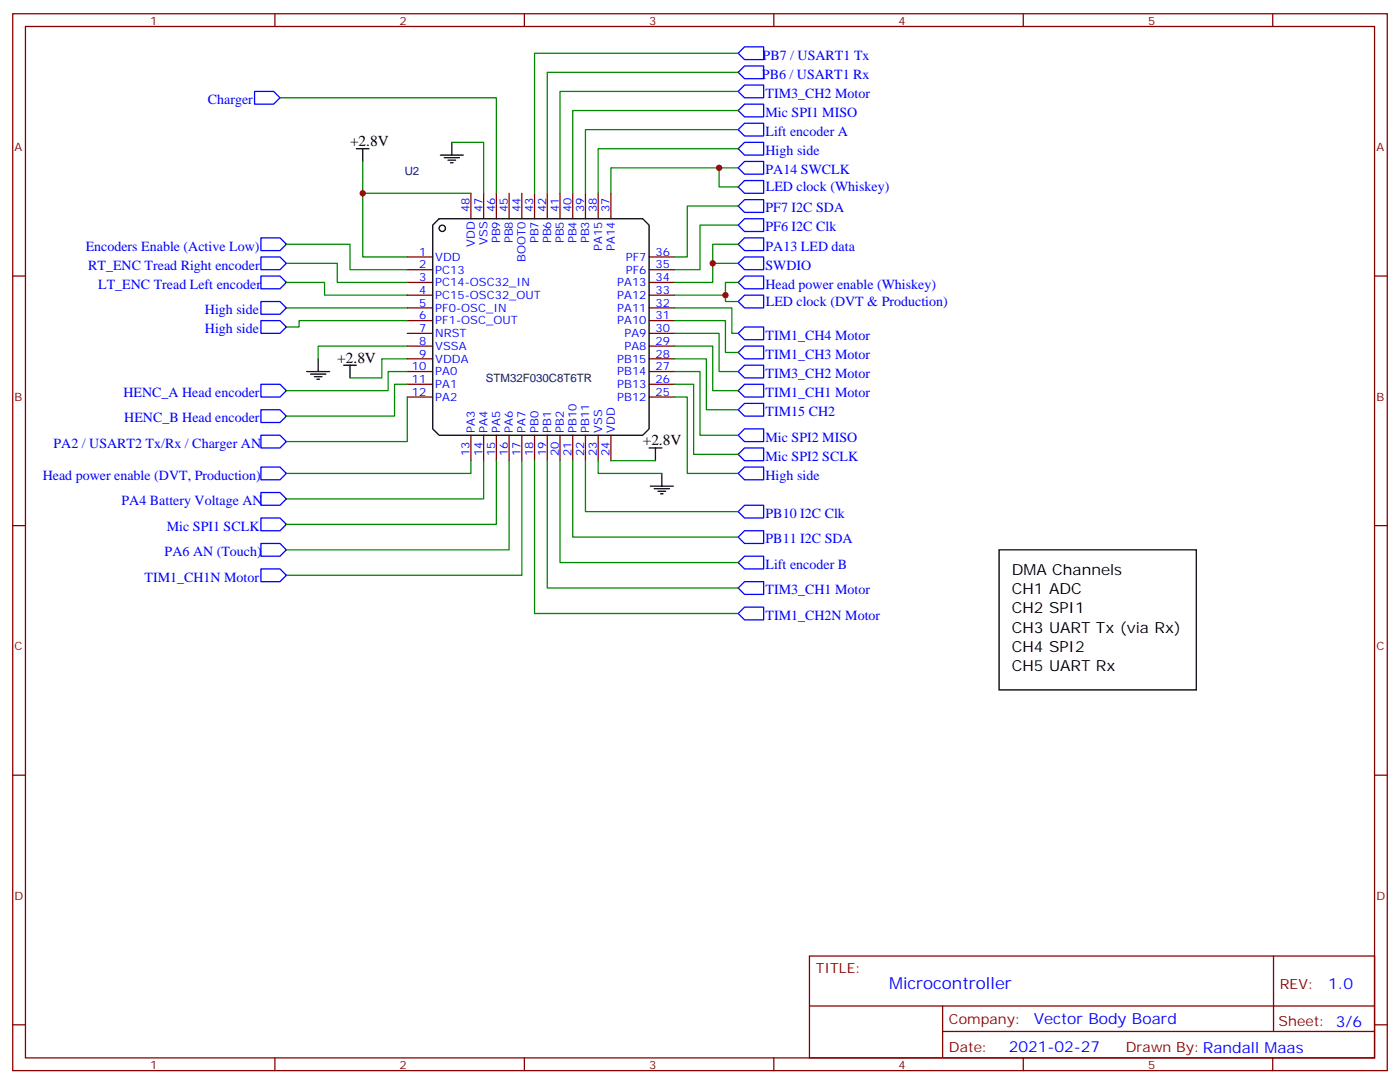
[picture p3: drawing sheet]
<svg xmlns="http://www.w3.org/2000/svg" width="388mm" height="300mm" viewBox="0 0 388 300" stroke-linecap="round" stroke-linejoin="round" font-family="sans-serif">
<g fill="none" stroke="#870000" stroke-width=".35">
<path d="M3.5 3.8h381v292.8h-381zM7.1 7.3h373.9v285.8h-373.9zM76.2 3.8v3.5M145.3 3.8v3.5M214.5 3.8v3.5M283.6 3.8v3.5M352.8 3.8v3.5M130.5 53.6v7M134.1 53.6v7M137.6 53.6v7M141.1 53.6v7M144.6 53.6v7"/>
<path d="M148.2 53.6v7M151.7 53.6v7M155.2 53.6v7M158.7 53.6v7M162.3 53.6v7M165.8 53.6v7M169.3 53.6v7M3.5 76.5h3.6M112.9 78.2h7M112.9 74.7h7M112.9 71.2h7M179.9 78.2h7.1"/>
<path d="M179.9 74.7h7.1M179.9 71.2h7.1M381 76.5h3.5M112.9 99.4h7M112.9 95.9h7M112.9 92.4h7M112.9 88.8h7M112.9 85.3h7M112.9 81.8h7M179.9 99.4h7.1M179.9 95.9h7.1M179.9 92.4h7.1"/>
<path d="M179.9 88.8h7.1M179.9 85.3h7.1M179.9 81.8h7.1M112.9 110h7M112.9 106.5h7M112.9 102.9h7M179.9 110h7.1M179.9 106.5h7.1M179.9 102.9h7.1M130.5 120.6v7M134.1 120.6v7M137.6 120.6v7"/>
<path d="M141.1 120.6v7M144.6 120.6v7M148.2 120.6v7M151.7 120.6v7M155.2 120.6v7M158.7 120.6v7M162.3 120.6v7M165.8 120.6v7M169.3 120.6v7M3.5 145.6h3.6M381 145.6h3.5M3.5 214.8h3.6"/>
<path d="M381 214.8h3.5M224.4 264.9h156.6v28.2h-156.6zM224.4 278.7h156.5M261.3 278.7v14.1M353 264.9v20.9M3.5 283.9h3.6M76.2 293.1v3.5M145.3 293.1v3.5M214.5 293.1v3.5M261.3 285.8h119.6M283.6 293.1v3.5M352.8 293.1v3.5"/>
<path d="M381 283.9h3.5"/>
</g>
<g fill="none" stroke="#000" stroke-width=".35">
<path d="M125.2 39.4v3.6M98.8 41.2h3.5M100.5 41.2v3.5M122.1 43h6.3M123.1 43.7h4.3M124.2 44.4h2.1M124.9 45.1h.7M121.7 60.6h56.5l1.7 1.8v56.4l-1.7 1.8h-56.5l-1.8-1.8v-56.4zM88.2 99.4v3.5M85 102.9h6.4M86.1 103.6h4.2M87.1 104.4h2.2"/>
<path d="M87.8 105.1h.7M95.2 101.2h3.6M97 101.2v3.5M179.9 124.1h3.5M180.3 134.7h6.3M181.3 135.4h4.3M181.7 124.1v3.5M182.4 136.1h2.1M183.1 136.8h.7M183.4 131.2v3.5M276.9 152.3h54.7v38.8h-54.7z"/>
<circle cx="122.6" cy="63.3" r=".88"/>
</g>
<g fill="none" stroke="#008700" stroke-width=".35">
<path d="M204.6 14.7h-56.4v38.9M77.6 27.1h60v26.5M125.2 39.4h8.9v14.2M204.6 20h-52.9v33.6M204.6 35.9h-42.3v17.7M204.6 30.6h-45.9v23M204.6 25.3h-49.4v28.3M100.5 44.7v26.5h12.4M100.5 53.6h30M199.3 46.5v5.3h5.3M204.6 57.1h-14.1v14.1h-3.5M204.6 46.5h-35.3v7.1"/>
<path d="M204.6 41.2h-38.8v12.4M79.4 67.7h17.6v7h15.9M79.4 73h14.1v5.2h19.4M79.4 78.2h10.6v3.6h22.9M197.6 73h7M204.6 62.4h-10.6v12.3h-7M204.6 67.7h-7v10.5h-10.6M204.6 78.2h-3.5v3.6h-14.1M79.4 85.3h33.5M112.9 95.9h-24.7v3.5M112.9 99.4h-7.1v5.3h-8.8M112.9 88.8h-30v1.8h-3.5"/>
<path d="M187 85.3h15.8v7.1h1.8M187 88.8h14.1v8.8h3.5M187 92.4h12.3v10.5h5.3M187 99.4h8.8v14.1h8.8M187 95.9h10.6v12.3h7M201.1 81.8v1.7h3.5M112.9 102.9h-5.3v5.3h-28.2M112.9 106.5h-3.5v8.8h-30M112.9 110v12.3h-33.5M187 106.5h5.3v19.4h12.3M187 102.9h7v17.7h10.6M187 110h3.5v21.2h14.1"/>
<path d="M130.5 127.6v3.6h-51.1M134.1 127.6v10.6h-54.7M137.6 127.6v17.7h-58.2M141.1 127.6v24.7h-61.7M144.6 127.6v31.8h-65.2M148.2 127.6v42.4h56.4M151.7 127.6v35.3h52.9M155.2 127.6v28.3h49.4M158.7 127.6v21.2h45.9M162.3 127.6v14.1h42.3M165.8 127.6v3.6h17.6M169.3 127.6h12.4"/>
</g>
<g fill="none" stroke="#00f" stroke-width=".35">
<path d="M206.4 13h5.3v3.5h-5.3l-1.8-1.8zM70.6 25.3h5.2l1.8 1.8-1.8 1.8h-5.2zM204.6 20l1.8-1.7h5.3v3.5h-5.3zM204.6 35.9l1.8-1.8h5.3v3.6h-5.3zM206.4 28.9h5.3v3.5h-5.3l-1.8-1.8zM206.4 23.6h5.3v3.5h-5.3l-1.8-1.8zM206.4 39.4h5.3v3.6h-5.3l-1.8-1.8zM206.4 55.3h5.3v3.5h-5.3l-1.8-1.7zM206.4 44.7h5.3v3.6h-5.3l-1.8-1.8zM206.4 50h5.3v3.6h-5.3l-1.8-1.8zM72.3 76.5h5.3l1.8 1.7-1.8 1.8h-5.3zM72.3 65.9h5.3l1.8 1.8-1.8 1.7h-5.3z"/>
<path d="M72.3 71.2h5.3l1.8 1.8-1.8 1.7h-5.3zM206.4 60.6h5.3v3.5h-5.3l-1.8-1.7zM206.4 65.9h5.3v3.5h-5.3l-1.8-1.7zM206.4 71.2h5.3v3.5h-5.3l-1.8-1.7zM206.4 76.5h5.3v3.5h-5.3l-1.8-1.8zM72.3 83.5h5.3l1.8 1.8-1.8 1.8h-5.3zM72.3 88.8h5.3l1.8 1.8-1.8 1.8h-5.3zM206.4 95.9h5.3v3.5h-5.3l-1.8-1.8zM206.4 90.6h5.3v3.5h-5.3l-1.8-1.7zM206.4 81.8h5.3v3.5h-5.3l-1.8-1.8zM72.3 113.5h5.3l1.8 1.8-1.8 1.8h-5.3zM72.3 106.5h5.3l1.8 1.7-1.8 1.8h-5.3z"/>
<path d="M206.4 118.8h5.3v3.5h-5.3l-1.8-1.7zM206.4 111.8h5.3v3.5h-5.3l-1.8-1.8zM206.4 101.2h5.3v3.5h-5.3l-1.8-1.8zM206.4 106.5h5.3v3.5h-5.3l-1.8-1.8zM72.3 120.6h5.3l1.8 1.7-1.8 1.8h-5.3zM72.3 129.4h5.3l1.8 1.8-1.8 1.7h-5.3zM72.3 136.5h5.3l1.8 1.7-1.8 1.8h-5.3zM206.4 140h5.3v3.5h-5.3l-1.8-1.8zM206.4 124.1h5.3v3.5h-5.3l-1.8-1.7zM206.4 129.4h5.3v3.5h-5.3l-1.8-1.7zM72.3 150.6h5.3l1.8 1.7-1.8 1.8h-5.3zM72.3 143.5h5.3l1.8 1.8-1.8 1.7h-5.3z"/>
<path d="M72.3 157.6h5.3l1.8 1.8-1.8 1.7h-5.3zM206.4 147h5.3v3.6h-5.3l-1.8-1.8zM206.4 154.1h5.3v3.5h-5.3l-1.8-1.7zM206.4 161.1h5.3v3.6h-5.3l-1.8-1.8zM206.4 168.2h5.3v3.5h-5.3l-1.8-1.7z"/>
</g>
<g fill="#c00">
<circle cx="100.5" cy="53.6" r=".88"/>
<circle cx="197.6" cy="73" r=".88"/>
<circle cx="199.3" cy="46.5" r=".88"/>
<circle cx="201.1" cy="81.8" r=".88"/>
</g>
<text font-size="4.6" fill="#00f" x="246.5" y="273.9">Microcontroller</text>
<g font-size="4.2">
<text x="97" y="40.5">+2.8V</text>
<text x="93.5" y="100.5">+2.8V</text>
<text x="178.2" y="123.4">+2.8V</text>
<text x="280.5" y="159.4">DMA Channels</text>
<text x="280.5" y="164.7">CH1 ADC</text>
<text x="280.5" y="170">CH2 SPI1</text>
<text x="280.5" y="175.3">CH3 UART Tx (via Rx)</text>
<text x="280.5" y="180.6">CH4 SPI2</text>
<text x="280.5" y="185.8">CH5 UART Rx</text>
</g>
<g font-size="4.2" fill="#00f">
<text x="368.2" y="274.1">1.0</text>
<text x="286.5" y="283.7">Vector Body Board</text>
<text x="279.6" y="291.5">2021-02-27</text>
</g>
<g font-size="3.9" fill="#00f">
<text x="211.4" y="16.5">PB7 / USART1 Tx</text>
<text x="211.2" y="21.8">PB6 / USART1 Rx</text>
<text x="57.6" y="28.9">Charger</text>
<text x="212.2" y="27.1">TIM3_CH2 Motor</text>
<text x="212.2" y="32.4">Mic SPI1 MISO</text>
<text x="212.2" y="37.7">Lift encoder A</text>
<text x="212.2" y="43">High side</text>
<text x="212.2" y="48.3">PA14 SWCLK</text>
<text x="212.3" y="53">LED clock (Whiskey)</text>
<text x="212.2" y="58.8">PF7 I2C SDA</text>
<text x="212.2" y="64.1">PF6 I2C Clk</text>
<text x="23.7" y="69.4">Encoders Enable (Active Low)</text>
<text x="212.2" y="69.4">PA13 LED data</text>
<text x="24.4" y="74.7">RT_ENC Tread Right encoder</text>
<text x="212.2" y="74.7">SWDIO</text>
<text x="27.2" y="80">LT_ENC Tread Left encoder</text>
<text x="212.2" y="80">Head power enable (Whiskey)</text>
<text x="56.8" y="87.1">High side</text>
<text x="212.3" y="84.8">LED clock (DVT &amp; Production)</text>
<text x="56.8" y="92.4">High side</text>
<text x="212.2" y="94.1">TIM1_CH4 Motor</text>
<text x="212.2" y="99.4">TIM1_CH3 Motor</text>
<text x="212.2" y="104.7">TIM3_CH2 Motor</text>
<text x="34.2" y="110">HENC_A Head encoder</text>
<text x="212.2" y="110">TIM1_CH1 Motor</text>
<text x="34.5" y="117.1">HENC_B Head encoder</text>
<text x="212.2" y="115.3">TIM15 CH2</text>
<text x="14.8" y="124.1">PA2 / USART2 Tx/Rx / Charger AN</text>
<text x="212.2" y="122.3">Mic SPI2 MISO</text>
<text x="212.2" y="127.6">Mic SPI2 SCLK</text>
<text x="11.8" y="132.9">Head power enable (DVT, Production)</text>
<text x="212.2" y="132.9">High side</text>
<text x="33.7" y="140">PA4 Battery Voltage AN</text>
<text x="212.2" y="143.5">PB10 I2C Clk</text>
<text x="46.3" y="147">Mic SPI1 SCLK</text>
<text x="45.6" y="154.1">PA6 AN (Touch)</text>
<text x="212.2" y="150.6">PB11 I2C SDA</text>
<text x="40" y="161.1">TIM1_CH1N Motor</text>
<text x="212.2" y="157.6">Lift encoder B</text>
<text x="212.2" y="164.7">TIM3_CH1 Motor</text>
<text x="212.2" y="171.7">TIM1_CH2N Motor</text>
</g>
<g font-size="3.9" fill="#800">
<text x="226.1" y="269.5">TITLE:</text>
<text x="354.8" y="274.1">REV:</text>
<text x="263" y="283.7">Company:</text>
<text x="354.4" y="284.3">Sheet: 3/6</text>
<text x="263" y="291.3">Date:</text>
<text x="312.1" y="291.4">Drawn By:Randall Maas</text>
</g>
<g font-size="3.2" fill="#800">
<text x="41.6" y="6.8">1</text>
<text x="110.8" y="6.8">2</text>
<text x="179.9" y="6.8">3</text>
<text x="249.1" y="6.8">4</text>
<text x="318.2" y="6.8">5</text>
<text x="4.1" y="41.9">A</text>
<text x="381.5" y="41.9">A</text>
<text x="4.1" y="111.1">B</text>
<text x="381.5" y="111.1">B</text>
<text x="4.1" y="180.2">C</text>
<text x="381.5" y="180.2">C</text>
<text x="4.1" y="249.3">D</text>
<text x="381.5" y="249.3">D</text>
<text x="41.6" y="296.1">1</text>
<text x="110.8" y="296.1">2</text>
<text x="179.9" y="296.1">3</text>
<text x="249.1" y="296.1">4</text>
<text x="318.2" y="296.1">5</text>
</g>
<g font-size="3.2" fill="#000080">
<text x="112.2" y="48.4">U2</text>
<text x="134.7" y="105.8">STM32F030C8T6TR</text>
</g>
<g font-size="3.2" fill="#00f">
<text x="130.2" y="58.8" transform="rotate(-90 130.2 58.8)">48</text>
<text x="133.7" y="58.8" transform="rotate(-90 133.7 58.8)">47</text>
<text x="137.2" y="58.8" transform="rotate(-90 137.2 58.8)">46</text>
<text x="140.8" y="58.8" transform="rotate(-90 140.8 58.8)">45</text>
<text x="144.3" y="58.8" transform="rotate(-90 144.3 58.8)">44</text>
<text x="147.8" y="58.8" transform="rotate(-90 147.8 58.8)">43</text>
<text x="151.3" y="58.8" transform="rotate(-90 151.3 58.8)">42</text>
<text x="154.9" y="58.8" transform="rotate(-90 154.9 58.8)">41</text>
<text x="158.4" y="58.8" transform="rotate(-90 158.4 58.8)">40</text>
<text x="161.9" y="58.8" transform="rotate(-90 161.9 58.8)">39</text>
<text x="165.5" y="58.8" transform="rotate(-90 165.5 58.8)">38</text>
<text x="169" y="58.8" transform="rotate(-90 169 58.8)">37</text>
<text x="116.2" y="70.8">1</text>
<text x="131.6" y="68.4" transform="rotate(-90 131.6 68.4)">VDD</text>
<text x="135.1" y="67.8" transform="rotate(-90 135.1 67.8)">VSS</text>
<text x="138.6" y="67.4" transform="rotate(-90 138.6 67.4)">PB9</text>
<text x="142.2" y="67.4" transform="rotate(-90 142.2 67.4)">PB8</text>
<text x="149.2" y="67.4" transform="rotate(-90 149.2 67.4)">PB7</text>
<text x="152.8" y="67.4" transform="rotate(-90 152.8 67.4)">PB6</text>
<text x="156.3" y="67.4" transform="rotate(-90 156.3 67.4)">PB5</text>
<text x="159.8" y="67.4" transform="rotate(-90 159.8 67.4)">PB4</text>
<text x="163.3" y="67.4" transform="rotate(-90 163.3 67.4)">PB3</text>
<text x="166.9" y="69.4" transform="rotate(-90 166.9 69.4)">PA15</text>
<text x="170.4" y="69.4" transform="rotate(-90 170.4 69.4)">PA14</text>
<text x="181.7" y="70.8">36</text>
<text x="116.2" y="74.4">2</text>
<text x="116.2" y="77.9">3</text>
<text x="120.6" y="72.2">VDD</text>
<text x="120.6" y="75.8">PC13</text>
<text x="145.7" y="72.5" transform="rotate(-90 145.7 72.5)">BOOT0</text>
<text x="173.5" y="75.8">PF6</text>
<text x="173.5" y="72.2">PF7</text>
<text x="181.7" y="77.9">34</text>
<text x="181.7" y="74.4">35</text>
<text x="116.2" y="81.4">4</text>
<text x="120.6" y="79.3">PC14-OSC32_IN</text>
<text x="120.6" y="82.8">PC15-OSC32_OUT</text>
<text x="171.1" y="82.8">PA12</text>
<text x="171.1" y="79.3">PA13</text>
<text x="181.7" y="81.4">33</text>
<text x="116.2" y="84.9">5</text>
<text x="116.2" y="88.5">6</text>
<text x="120.6" y="86.4">PF0-OSC_IN</text>
<text x="120.6" y="89.9">PF1-OSC_OUT</text>
<text x="171.1" y="89.9">PA10</text>
<text x="171.1" y="86.4">PA11</text>
<text x="181.7" y="88.5">31</text>
<text x="181.7" y="84.9">32</text>
<text x="116.2" y="92">7</text>
<text x="116.2" y="95.5">8</text>
<text x="120.6" y="93.4">NRST</text>
<text x="173.1" y="93.4">PA9</text>
<text x="181.7" y="95.5">29</text>
<text x="181.7" y="92">30</text>
<text x="116.2" y="99.1">9</text>
<text x="120.6" y="96.9">VSSA</text>
<text x="120.6" y="100.5">VDDA</text>
<text x="171.1" y="100.5">PB15</text>
<text x="173.1" y="96.9">PA8</text>
<text x="181.7" y="99.1">28</text>
<text x="114.1" y="102.6">10</text>
<text x="114.1" y="106.1">11</text>
<text x="120.6" y="104">PA0</text>
<text x="120.6" y="107.5">PA1</text>
<text x="171.1" y="107.5">PB13</text>
<text x="171.1" y="104">PB14</text>
<text x="181.7" y="106.1">26</text>
<text x="181.7" y="102.6">27</text>
<text x="114.1" y="109.6">12</text>
<text x="120.6" y="111.1">PA2</text>
<text x="171.1" y="111.1">PB12</text>
<text x="181.7" y="109.6">25</text>
<text x="131.6" y="119.9" transform="rotate(-90 131.6 119.9)">PA3</text>
<text x="135.1" y="119.9" transform="rotate(-90 135.1 119.9)">PA4</text>
<text x="138.6" y="119.9" transform="rotate(-90 138.6 119.9)">PA5</text>
<text x="142.2" y="119.9" transform="rotate(-90 142.2 119.9)">PA6</text>
<text x="145.7" y="119.9" transform="rotate(-90 145.7 119.9)">PA7</text>
<text x="149.2" y="119.9" transform="rotate(-90 149.2 119.9)">PB0</text>
<text x="152.8" y="119.9" transform="rotate(-90 152.8 119.9)">PB1</text>
<text x="156.3" y="119.9" transform="rotate(-90 156.3 119.9)">PB2</text>
<text x="159.8" y="119.9" transform="rotate(-90 159.8 119.9)">PB10</text>
<text x="163.3" y="119.9" transform="rotate(-90 163.3 119.9)">PB11</text>
<text x="166.9" y="119.9" transform="rotate(-90 166.9 119.9)">VSS</text>
<text x="170.4" y="119.9" transform="rotate(-90 170.4 119.9)">VDD</text>
<text x="130.2" y="126.4" transform="rotate(-90 130.2 126.4)">13</text>
<text x="133.7" y="126.4" transform="rotate(-90 133.7 126.4)">14</text>
<text x="137.2" y="126.4" transform="rotate(-90 137.2 126.4)">15</text>
<text x="140.8" y="126.4" transform="rotate(-90 140.8 126.4)">16</text>
<text x="144.3" y="126.4" transform="rotate(-90 144.3 126.4)">17</text>
<text x="147.8" y="126.4" transform="rotate(-90 147.8 126.4)">18</text>
<text x="151.3" y="126.4" transform="rotate(-90 151.3 126.4)">19</text>
<text x="154.9" y="126.4" transform="rotate(-90 154.9 126.4)">20</text>
<text x="158.4" y="126.4" transform="rotate(-90 158.4 126.4)">21</text>
<text x="161.9" y="126.4" transform="rotate(-90 161.9 126.4)">22</text>
<text x="165.5" y="126.4" transform="rotate(-90 165.5 126.4)">23</text>
<text x="169" y="126.4" transform="rotate(-90 169 126.4)">24</text>
</g>
</svg>
